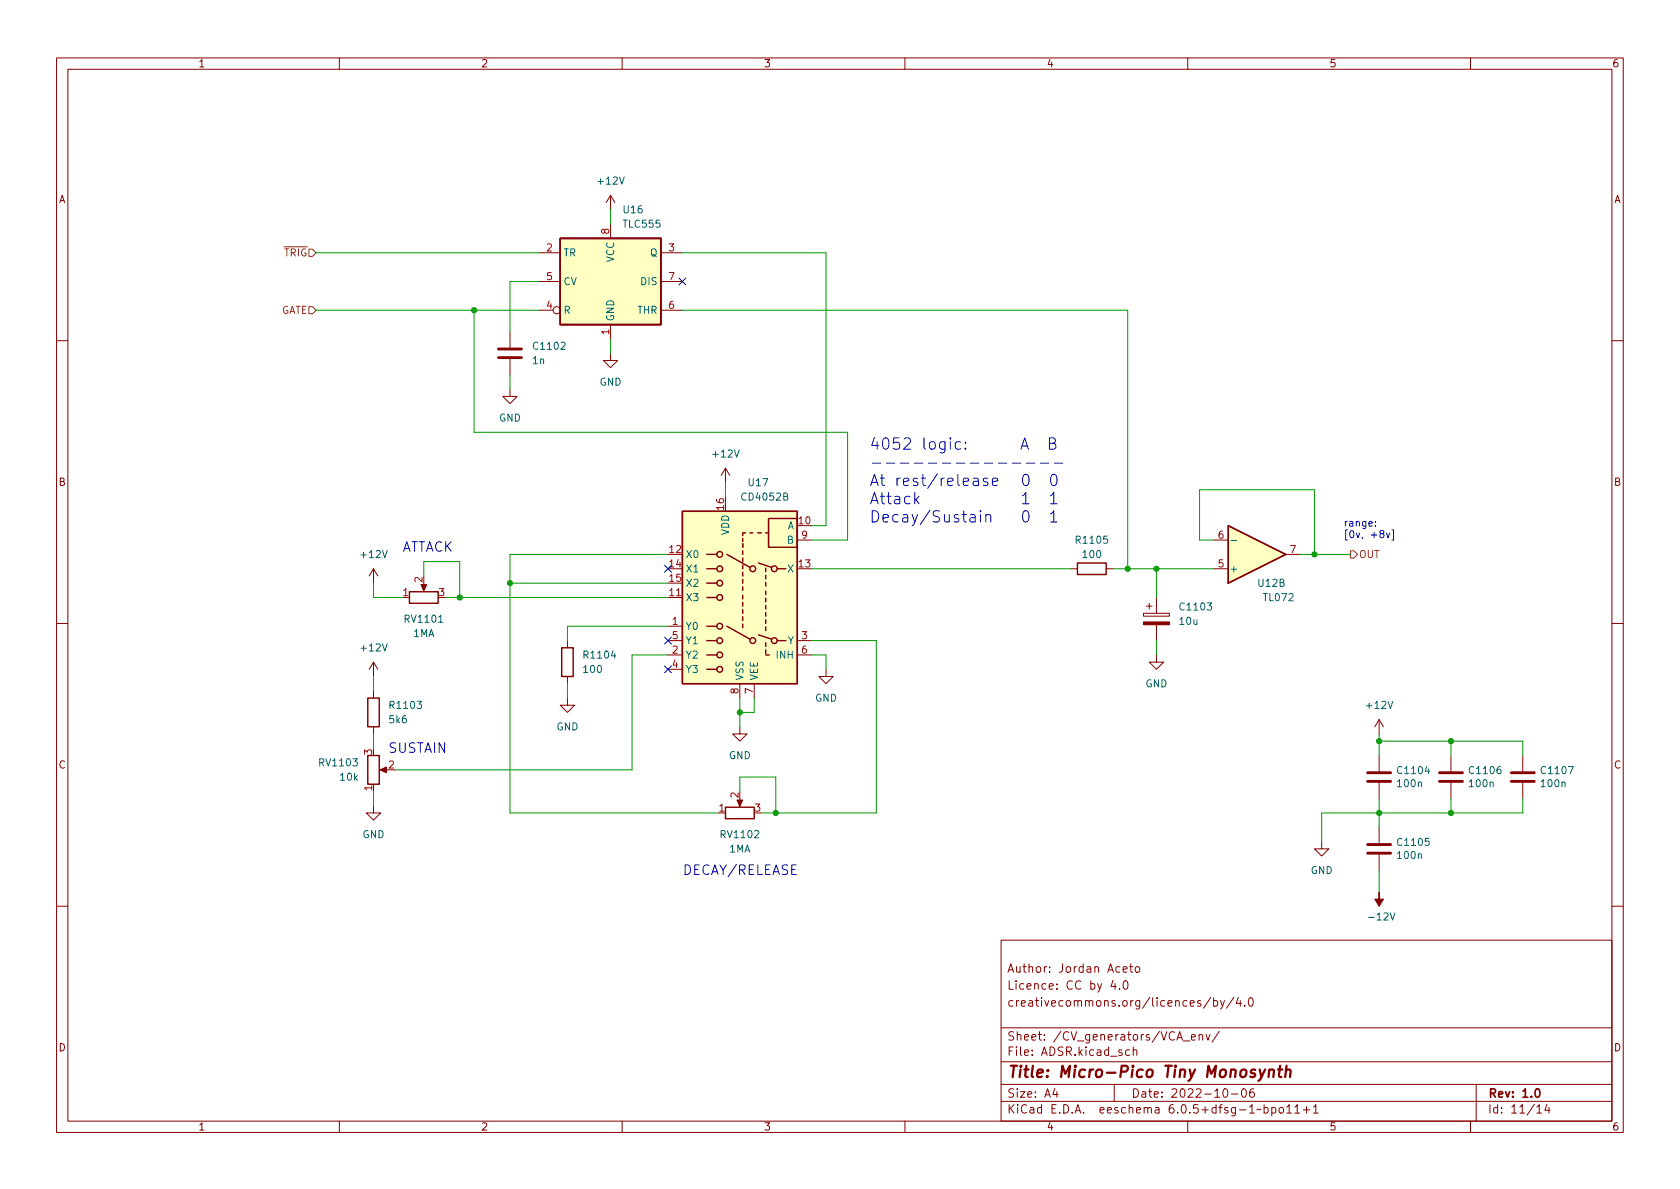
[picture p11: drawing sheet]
<svg xmlns="http://www.w3.org/2000/svg" width="297mm" height="210mm" viewBox="0 0 297 210" stroke-linecap="round" stroke-linejoin="round" font-family="sans-serif">
<g fill="none" stroke="#840000" stroke-width=".18">
<path d="M10 10.2h277v190.1h-277zM12 12.2h273v186.1h-273zM60 10.2v2M110 10.2v2M160 10.2v2M210 10.2v2M260 10.2v2M107.9 34.5l-.7 1.3M107.9 34.5v2.6M107.9 39.6v2.6M107.9 34.5l.8 1.3M90.2 58.7v2.8"/>
<path d="M95.2 44.7h3.9M95.2 54.9h2.6M95.2 49.8h3.9M107.9 57.4v2.5M116.8 44.7h3.8M116.8 54.9h3.8M116.8 49.8h3.8M10 60.2h2M90.2 68.8v1.3h1.2l-1.2 1.3-1.3-1.3h1.3M90.2 63.5v2.8M107.9 62.5v1.2h1.3l-1.3 1.3-1.2-1.3h1.2M285 60.2h2"/>
<path d="M128.3 82.8l-.8 1.3M128.3 82.8v2.5M128.3 82.8l.7 1.3M141 95.5h2.5M214.6 95.5h2.6M227.3 98h2.6M10 110.2h2M66 100.6l-.7 1.2M66 100.6v2.5M66 117.1v2.5M66 100.6l.8 1.2M66 117.1l-.7 1.3"/>
<path d="M66 117.1l.8 1.3M74.9 103.1v1M100.3 113.3v1.2M100.3 119.6v1.3M118.1 110.7h2.5M118.1 105.7h2.5M118.1 115.8h2.5M118.1 113.3h2.5M118.1 118.4h2.5M141 115.8h2.5M141 113.3h2.5M146 118.4v1.2h1.3l-1.3 1.3-1.2-1.3h1.2"/>
<path d="M189.2 100.6h1.3M195.6 100.6h1.2M202.2 108.5h4.6v.5h-4.6zM202.7 107.2h1M203.2 106.7v1M204.5 115.8v1.3h1.2l-1.2 1.3-1.3-1.3h1.3M204.5 105.7v2.8M204.5 110.5v2.8M214.6 100.6h2.6M285 110.2h2M66 122.2v1.2M66 128.5v1.3"/>
<path d="M67.6 136.1h1M100.3 123.4v1.3h-1.2l1.2 1.3 1.3-1.3h-1.3M130.8 128.5v1.3h1.3l-1.3 1.3-1.3-1.3h1.3M130.8 120.9v2.5M133.3 120.9v2.5M243.8 127.2v2.6M243.8 133.6v2.8M243.8 138.4v2.8M243.8 127.2l-.7 1.3M243.8 127.2l.8 1.3M256.5 133.6v2.8M256.5 138.4v2.8"/>
<path d="M269.2 133.6v2.8M269.2 138.4v2.8M66 142.5v1.3h1.3l-1.3 1.2-1.2-1.2h1.2M130.8 141.2v1M233.7 148.8v1.3h1.2l-1.2 1.3-1.3-1.3h1.3M243.8 146.3v2.8M243.8 151.1v2.8M10 160.2h2M177 166.3h108v32h-108zM196.8 173.4l-.4 1h1M197.1 173.9v1M197.9 174.8v.1"/>
<path d="M198.6 171.4l.7-.1-.1-.3-.4-.1-.2 .2v.8h.6M198.8 173.5l.1-.1a.81 .81 0 0 1 .6 .7 .81 .81 0 0 1-.3 .8h-.1a.81 .81 0 0 1-.6-.6 .81 .81 0 0 1 .3-.8zM199.7 170.9h.6M199.9 170.4v1.3l.4 .2M200.9 171l.3-.1 .3 .3v.4l-.3 .3h-.3l-.2-.3v-.4zM214.1 176.4l-1.3 1.9M214.6 177l.4-.1 .3 .3v.4l-.2 .3h-.5M214.6 176.4v1.5M215.8 176.9l.3 1M216.5 176.9l-.5 1.4-.2 .1M218.1 176.4l-1.2 1.9M218.9 176.4l-.3 1h.9"/>
<path d="M219.3 176.9v1M220.1 177.8v.1M220.9 176.6l.2-.2a.81 .81 0 0 1 .6 .7 .81 .81 0 0 1-.3 .8h-.2a.81 .81 0 0 1-.3-1.3zM285 160.2h2M60 198.3v2M110 198.3v2M160 198.3v2M177 194.8h108M177 191.8h108M177 187.8h108M177 181.8h108M186.5 192.5l-.4 1h1"/>
<path d="M186.9 193v1M197 191.8v3M199.7 185.7l-.4-.1-.3 .3v.4l.1 .3h.6M200.4 185.8l.2-.2 .3 .1 .1 .9M200.4 185.1v1.5M209.2 184.1h1.2M210 198.3v2M210.6 183.4l.8-.1-.1-.3-.4-.1-.3 .2 .1 .8h.6M212 183.1l.2-.2 .4 .1v.9M212 182.9v1M213.2 182.9l.4 1 .3-1M215.6 182.4l-1.3 1.9"/>
<path d="M216.4 192.6l.2-.1a.81 .81 0 0 1 .6 .7 .81 .81 0 0 1-.3 .8h-.2a.81 .81 0 0 1-.6-.6 .81 .81 0 0 1 .3-.8zM217.7 193.5h1.2M219.7 192.6l.2-.1a.81 .81 0 0 1 .5 .7 .81 .81 0 0 1-.3 .8h-.1a.81 .81 0 0 1-.6-.6 .81 .81 0 0 1 .3-.8zM221.6 192.5a.59 .59 0 0 0-.7 .7v.5l.2 .3h.4l.2-.1 .1-.5-.2-.2-.4-.1-.3 .3M223.5 195.9l.4-.1 .3 .3v.4l-.1 .3h-.6M223.5 195.3v1.5M224.9 195.9l.4-.1 .3 .3v.4l-.2 .3h-.5M224.9 195.8v1.5M226.3 195.9l.3-.1 .3 .3v.4l-.3 .3h-.3l-.2-.3v-.4zM227.5 195.8l.4-.5v1.5M227.5 196.8h.9M228.9 195.8l.5-.5v1.5"/>
<path d="M228.9 196.8h.9M230.4 196.3h1.2M231 195.7v1.1M232.2 195.8l.4-.5v1.5M232.2 196.8h.9M260 198.3v2M261 191.8v6.5M271.7 195.8l.5-.5v1.5M271.7 196.8h.9M273.5 195.3l-.4 1h1M273.9 195.8v1"/>
<circle cx="98.4" cy="54.9" r=".63"/>
</g>
<path d="M271.6 192.6l.2-.1a.82 .82 0 0 1 .6 .7 .82 .82 0 0 1-.3 .8h-.2a.81 .81 0 0 1-.6-.6 .81 .81 0 0 1 .3-.8z" fill="none" stroke="#840000" stroke-width=".3"/>
<path d="M222.7 189.1l.3 1.4M223.7 189.1l-.9 1.8-.3 .2M224.4 189.3a.49 .49 0 0 1 .9 .1l-.2 1.1M224.4 189.1l-.1 1.4M226 189.1h.7M226.3 188.5l-.2 1.7 .1 .2 .4 .1M227.4 189.3a.49 .49 0 0 1 .8 .1l-.1 1.1M227.5 188.5l-.3 2" fill="none" stroke="#840000" stroke-width=".4"/>
<g fill="none" stroke="#840000" stroke-width=".25">
<path d="M99.1 42.2h17.7v15.2h-17.7zM120.6 90.4h20.4v30.5h-20.4zM125 98h1.7M128.5 98l4.1 2.3M131.3 95.2v.6M131.3 96.1v.7M131.3 97.4v.6M131.3 98.7v.6M131.3 99.9v.7M131.8 94.2h-.5v.5M132.6 94.2h.5M134 94.2h.6"/>
<path d="M134.1 99.6l2.3 .7M135.4 94.2h.5M135.9 91.7h5.1v5.1h-5.1zM190.5 99.6h5.1v2h-5.1zM217.2 93l10.1 5-10.1 5.1zM72.4 104.6h5.1v2.1h-5.1zM99.3 114.5h2v5.1h-2zM125 113.3h1.7M125 100.6h1.7M125 115.8h1.7M125 118.4h1.7M125 110.7h1.7"/>
<path d="M125 105.7h1.7M125 103.1h1.7M128.5 110.7l4.1 2.3M131.3 101.2v.6M131.3 102.5v.6M131.3 103.8v.6M131.3 105.3v.6M131.3 106.5v.7M131.3 107.8v.7M131.3 109.1v.6M131.3 110.4v.6M134.1 112.3l2.3 .7"/>
<path d="M135.4 115.8h.6M135.4 100.5v.6M135.4 101.7v.7M135.4 103v.6M135.4 104.5v.7M135.4 105.8v.6M135.4 107.1v.6M135.4 108.3v.7M135.4 109.6v.6M135.4 110.9v.6M135.4 113.7v.6M135.4 114.9v.7"/>
<path d="M137.4 113.3h1.5M137.4 100.6h1.5M65 123.4h2.1v5.1h-2.1zM65 133.6h2.1v5.1h-2.1zM128.3 142.7h5v2.1h-5z"/>
<circle cx="127.3" cy="98" r=".51"/>
<circle cx="127.3" cy="113.3" r=".51"/>
<circle cx="127.3" cy="118.4" r=".51"/>
<circle cx="127.3" cy="100.6" r=".51"/>
<circle cx="127.3" cy="115.8" r=".51"/>
<circle cx="127.3" cy="103.1" r=".51"/>
<circle cx="127.3" cy="110.7" r=".51"/>
<circle cx="127.3" cy="105.7" r=".51"/>
<circle cx="133.1" cy="100.6" r=".51"/>
<circle cx="133.1" cy="113.3" r=".51"/>
<circle cx="136.9" cy="113.3" r=".51"/>
<circle cx="136.9" cy="100.6" r=".51"/>
</g>
<g fill="#840000" stroke="#840000" stroke-width=".18">
<path d="M74.4 103.4h1l-.5 1.1z"/>
<path d="M243.8 157.7v1.3h.8l-.8 1.3-.7-1.3h.7z"/>
<path d="M202.2 110h4.6v.5h-4.6z"/>
<path d="M130.3 141.5h1l-.5 1.1z"/>
<path d="M67.2 136.1l1.1-.5v1z"/>
</g>
<path d="M88.1 63.2h4.1M88.1 61.7h4.1M241.8 138.2h4.1M241.8 136.6h4.1M254.5 138.2h4.1M254.5 136.6h4.1M267.2 138.2h4.1M267.2 136.6h4.1M241.8 150.9h4.1M241.8 149.3h4.1" fill="none" stroke="#840000" stroke-width=".51"/>
<g fill="#ffffc2" stroke="#ffffc2" stroke-width=".18">
<path d="M99.1 42.2h17.7v15.2h-17.7z"/>
<path d="M217.2 93l10.1 5-10.1 5.1z"/>
<path d="M120.6 90.4h20.4v30.5h-20.4z"/>
</g>
<path d="M217.7 95.6h.9" fill="none" stroke="#006464" stroke-width=".18"/>
<path d="M54.6 54.2h.6l.7 .7-.7 .6h-.6zM54.6 44.1h.6l.7 .6-.7 .6h-.6zM238.8 97.4h.6l.6 .6-.6 .7h-.6z" fill="none" stroke="#725600" stroke-width=".18"/>
<g fill="none" stroke="#0000c2" stroke-width=".18">
<path d="M168 77.4l-.1 .1 .1 .1 .1-.1-.1-.1v.2M168 78.1v1.3M169.8 78.2l-.5-.1-.4 .4v.6l.2 .2 .2 .1 .5-.1M170.7 79.2l.1 .1-.1 .1-.1-.1 .1-.1v.2M170.7 78.2l.1 .1-.1 .1-.1-.1 .1-.1v.2M180.5 79.4l.7-2 .6 2M180.7 78.9h1M185.6 78.4h.6a.49 .49 0 0 0 .4-.5 .49 .49 0 0 0-.4-.5h-.6v2h.7a.53 .53 0 0 0 .4-.5 .53 .53 0 0 0-.5-.5M154.2 81.9h1.5M156.7 81.9h1.5M159.2 81.9h1.5M161.7 81.9h1.5"/>
<path d="M161.9 88.3l.6 .8M162.5 87.8l-.8 .7M164.1 81.9h1.6M166.6 81.9h1.5M169.1 81.9h1.5M171.6 81.9h1.5M172.1 84.6l.2-.1 .6 .1 .1 1.3M173 85l-.7 .1a.39 .39 0 0 0-.3 .4 .39 .39 0 0 0 .3 .4l.7-.1M173.4 90.3l-.1 .1 .1 .1 .1-.1-.1-.1v.2M173.4 91v1.3M174 81.9h1.6M174.3 91.2a.5 .5 0 0 1 .9 .1v1"/>
<path d="M174.3 91v1.3M174.6 84.6l-.5-.1-.3 .3 .1 .3 .7 .2 .1 .2-.1 .3-.2 .1-.6-.1M175.5 85.2l.9-.2-.1-.4-.6-.1-.2 .3 .1 1 .1 .1 .6-.1M176.5 81.9h1.5M179 81.9h1.5M181 90.5a.48 .48 0 0 1 .5-.2 .48 .48 0 0 1 .3 .4 1.03 1.03 0 0 1-.5 1.6 1.22 1.22 0 0 1-.3-1.8zM181.1 84a.47 .47 0 0 1 .7 .3 1.03 1.03 0 0 1-.5 1.6 1.33 1.33 0 0 1-.2-1.9zM181.5 81.9h1.5M183.9 81.9h1.6M185.7 87.7l.6-.6v2M185.7 90.9l.6-.6v2M185.7 89.1h1.2"/>
<path d="M185.7 92.3h1.2M185.9 84.1a.48 .48 0 0 1 .5-.2 .48 .48 0 0 1 .4 .4 1.03 1.03 0 0 1-.6 1.6 1.22 1.22 0 0 1-.3-1.8zM186.4 81.9h1.5M243.2 92.9v.1M243.2 92.3v.1M245.1 94.2l.3 .9 .3-.9M246.1 93.7h.3v1.8h-.3"/>
</g>
<g fill="none" stroke="#009600" stroke-width=".18">
<path d="M107.9 37.1v2.5M55.9 44.7h39.3M55.9 54.9h39.3M83.8 54.9v21.5h66.1v19.1h-6.4M95.2 49.8h-5v8.9M107.9 59.9v2.6M120.6 44.7h25.4v48.3h-2.5M120.6 54.9h78.8v45.7M90.2 66.3v2.5M118.1 98h-27.9v45.8h36.8M128.3 85.3v2.6M214.6 95.5h-2.5v-8.9h20.3v11.4"/>
<path d="M229.9 98h8.9M66 103.1v2.6h5.1M66 119.6v2.6M74.9 101.8v-2.5h6.4v6.4M78.7 105.7h39.4M90.2 103.1h27.9M118.1 110.7h-17.8v2.6M118.1 115.8h-6.3v20.3h-42M143.5 113.3h11.4v30.5h-20.3M143.5 115.8h2.5v2.6M143.5 100.6h45.7M196.8 100.6h17.8"/>
<path d="M204.5 100.6v5.1M204.5 113.3v2.5M66 129.8v2.5M66 139.9v2.6M100.3 120.9v2.5M130.8 123.4v5.1M130.8 139.9v-2.5h6.4v6.4M133.3 123.4v2.6h-2.5M243.8 131.1h25.4v2.5M243.8 129.8v3.8M256.5 131.1v2.5M243.8 141.2v5.1"/>
<path d="M243.8 153.9v3.8M256.5 141.2v2.6M269.2 141.2v2.6h-35.5v5"/>
</g>
<path d="M120 49.2l1.3 1.2M121.3 49.2l-1.3 1.2M117.5 100l1.2 1.2M118.7 100l-1.2 1.2M117.5 117.7l1.2 1.3M117.5 112.7l1.2 1.2M118.7 117.7l-1.2 1.3M118.7 112.7l-1.2 1.2" fill="none" stroke="#000084" stroke-width=".18"/>
<g fill="#009600" stroke="#009600" stroke-width=".18">
<circle cx="130.8" cy="126" r=".46"/>
<circle cx="137.2" cy="143.8" r=".46"/>
<circle cx="243.8" cy="143.8" r=".46"/>
<circle cx="232.4" cy="98" r=".46"/>
<circle cx="256.5" cy="131.1" r=".46"/>
<circle cx="256.5" cy="143.8" r=".46"/>
<circle cx="243.8" cy="131.1" r=".46"/>
<circle cx="90.2" cy="103.1" r=".46"/>
<circle cx="81.3" cy="105.7" r=".46"/>
<circle cx="83.8" cy="54.9" r=".46"/>
<circle cx="204.5" cy="100.6" r=".46"/>
<circle cx="199.4" cy="100.6" r=".46"/>
</g>
<g font-size="2.8" fill="#0000c2">
<text x="153.7" y="79.5">4052 logic:</text>
<text x="153.7" y="86">At rest/release</text>
<text x="153.7" y="89.2">Attack</text>
<text x="180.3" y="89.2">1 1</text>
<text x="153.7" y="92.4">Decay/Sustain</text>
</g>
<text font-size="2.8" fill="#840000" x="178" y="190.6">Title: Micro-Pico Tiny Monosynth</text>
<g font-size="2.4" fill="#0000c2">
<text x="71.1" y="97.6">ATTACK</text>
<text x="68.6" y="133.1">SUSTAIN</text>
<text x="120.6" y="154.7">DECAY/RELEASE</text>
</g>
<g font-size="2.1" fill="#840000">
<text x="178" y="172">Author: Jordan Aceto</text>
<text x="178" y="178">creativecommons.org/licences/by/4.0</text>
<text x="178" y="175">Licence: CC by 4.0</text>
<text x="178" y="184">Sheet: /CV_generators/VCA_env/</text>
<text x="178" y="186.7">File: ADSR.kicad_sch</text>
<text x="178" y="196.9">KiCad E.D.A. eeschema 6.0.5+dfsg-1~bpo11+1</text>
<text x="178" y="194.1">Size: A4</text>
<text x="200" y="194.1">Date: 2022-10-06</text>
<text x="263" y="194.1">Rev: 1.0</text>
<text x="263" y="196.9">Id: 11/14</text>
</g>
<g font-size="1.8" fill="#840000">
<text x="35" y="11.9">1</text>
<text x="85" y="11.9">2</text>
<text x="135" y="11.9">3</text>
<text x="185" y="11.9">4</text>
<text x="235" y="11.9">5</text>
<text x="285" y="11.9">6</text>
<text x="10.3" y="35.9">A</text>
<text x="285.3" y="35.9">A</text>
<text x="10.3" y="85.9">B</text>
<text x="285.3" y="85.9">B</text>
<text x="10.3" y="135.9">C</text>
<text x="285.3" y="135.9">C</text>
<text x="10.3" y="185.9">D</text>
<text x="285.3" y="185.9">D</text>
<text x="35" y="199.9">1</text>
<text x="85" y="199.9">2</text>
<text x="135" y="199.9">3</text>
<text x="185" y="199.9">4</text>
<text x="235" y="199.9">5</text>
<text x="285" y="199.9">6</text>
</g>
<g font-size="1.8" fill="#006464">
<text x="105.9" y="32.6">+12V</text>
<text x="110.3" y="37.7">U16</text>
<text x="110.3" y="40.3">TLC555</text>
<text x="99.6" y="45.3">TR</text>
<text x="108.6" y="46.4" transform="rotate(-90 108.6 46.4)">VCC</text>
<text x="115" y="45.3">Q</text>
<text x="99.6" y="50.4">CV</text>
<text x="113.4" y="50.4">DIS</text>
<text x="99.6" y="55.5">R</text>
<text x="108.6" y="56.9" transform="rotate(-90 108.6 56.9)">GND</text>
<text x="112.7" y="55.5">THR</text>
<text x="94.2" y="64.4">1n</text>
<text x="94.5" y="61.8">C1102</text>
<text x="106" y="68.2">GND</text>
<text x="88.2" y="74.5">GND</text>
<text x="126.2" y="80.9">+12V</text>
<text x="131.3" y="88.5">CD4052B</text>
<text x="132.4" y="86">U17</text>
<text x="128.9" y="94.7" transform="rotate(-90 128.9 94.7)">VDD</text>
<text x="139.2" y="93.6">A</text>
<text x="64" y="98.7">+12V</text>
<text x="121.2" y="98.7">X0</text>
<text x="121.2" y="101.2">X1</text>
<text x="139.2" y="96.1">B</text>
<text x="139.3" y="101.2">X</text>
<text x="190.4" y="96.1">R1105</text>
<text x="191.6" y="98.7">100</text>
<text x="217.3" y="101.2">+</text>
<text x="121.2" y="106.3">X3</text>
<text x="121.2" y="103.8">X2</text>
<text x="208.8" y="107.9">C1103</text>
<text x="222.5" y="103.8">U12B</text>
<text x="223.5" y="106.3">TL072</text>
<text x="71.7" y="110.1">RV1101</text>
<text x="73.1" y="112.6">1MA</text>
<text x="121.2" y="111.4">Y0</text>
<text x="121.2" y="113.9">Y1</text>
<text x="139.3" y="113.9">Y</text>
<text x="208.6" y="110.5">10u</text>
<text x="64" y="115.2">+12V</text>
<text x="103.3" y="119">100</text>
<text x="103.4" y="116.5">R1104</text>
<text x="121.2" y="116.5">Y2</text>
<text x="121.2" y="119">Y3</text>
<text x="137.4" y="116.5">INH</text>
<text x="69.1" y="125.3">R1103</text>
<text x="131.4" y="120.4" transform="rotate(-90 131.4 120.4)">VSS</text>
<text x="134" y="120.4" transform="rotate(-90 134 120.4)">VEE</text>
<text x="144.1" y="124.1">GND</text>
<text x="202.5" y="121.5">GND</text>
<text x="241.8" y="125.3">+12V</text>
<text x="68.9" y="127.9">5k6</text>
<text x="98.4" y="129.2">GND</text>
<text x="56.6" y="135.5">RV1103</text>
<text x="128.8" y="134.2">GND</text>
<text x="247.3" y="136.9">C1104</text>
<text x="260" y="136.9">C1106</text>
<text x="272.7" y="136.9">C1107</text>
<text x="60.2" y="138">10k</text>
<text x="247.2" y="139.2">100n</text>
<text x="259.9" y="139.2">100n</text>
<text x="272.6" y="139.2">100n</text>
<text x="64.1" y="148.2">GND</text>
<text x="127.6" y="148.2">RV1102</text>
<text x="247.3" y="149.6">C1105</text>
<text x="128.9" y="150.7">1MA</text>
<text x="231.7" y="154.6">GND</text>
<text x="247.2" y="151.9">100n</text>
<text x="242.4" y="162.8">-12V</text>
</g>
<g font-size="1.8" fill="#a90000">
<text x="107.7" y="41.4" transform="rotate(-90 107.7 41.4)">8</text>
<text x="96.7" y="44.4">2</text>
<text x="118.3" y="44.4">3</text>
<text x="96.7" y="49.5">5</text>
<text x="118.3" y="49.5">7</text>
<text x="96.7" y="54.6">4</text>
<text x="107.7" y="59.2" transform="rotate(-90 107.7 59.2)">1</text>
<text x="118.3" y="54.6">6</text>
<text x="128" y="90.1" transform="rotate(-90 128 90.1)">16</text>
<text x="141.3" y="92.7">10</text>
<text x="141.7" y="95.2">9</text>
<text x="215.4" y="95.2">6</text>
<text x="118.4" y="97.8">12</text>
<text x="118.4" y="100.3">14</text>
<text x="141.3" y="100.3">13</text>
<text x="215.4" y="100.3">5</text>
<text x="228.1" y="97.8">7</text>
<text x="71.3" y="105.4">1</text>
<text x="74.7" y="103" transform="rotate(-90 74.7 103)">2</text>
<text x="77.6" y="105.4">3</text>
<text x="118.4" y="105.4">11</text>
<text x="118.4" y="102.9">15</text>
<text x="118.9" y="110.5">1</text>
<text x="118.9" y="113">5</text>
<text x="141.7" y="113">3</text>
<text x="118.9" y="115.6">2</text>
<text x="118.9" y="118.1">4</text>
<text x="141.7" y="115.6">6</text>
<text x="130.6" y="122.7" transform="rotate(-90 130.6 122.7)">8</text>
<text x="133.1" y="122.7" transform="rotate(-90 133.1 122.7)">7</text>
<text x="65.8" y="133.5" transform="rotate(-90 65.8 133.5)">3</text>
<text x="68.7" y="135.9">2</text>
<text x="65.8" y="139.8" transform="rotate(-90 65.8 139.8)">1</text>
<text x="127.1" y="143.5">1</text>
<text x="130.6" y="141.1" transform="rotate(-90 130.6 141.1)">2</text>
<text x="133.5" y="143.5">3</text>
</g>
<g font-size="1.8" fill="#725600">
<text x="48.8" y="45.3">~{TRIG}</text>
<text x="49.5" y="55.5">GATE</text>
<text x="240.2" y="98.7">OUT</text>
</g>
<g font-size="1.8" fill="#0000c2">
<text x="237.5" y="93.1">range:</text>
<text x="237.5" y="95.1">[0v, +8v]</text>
</g>
</svg>
